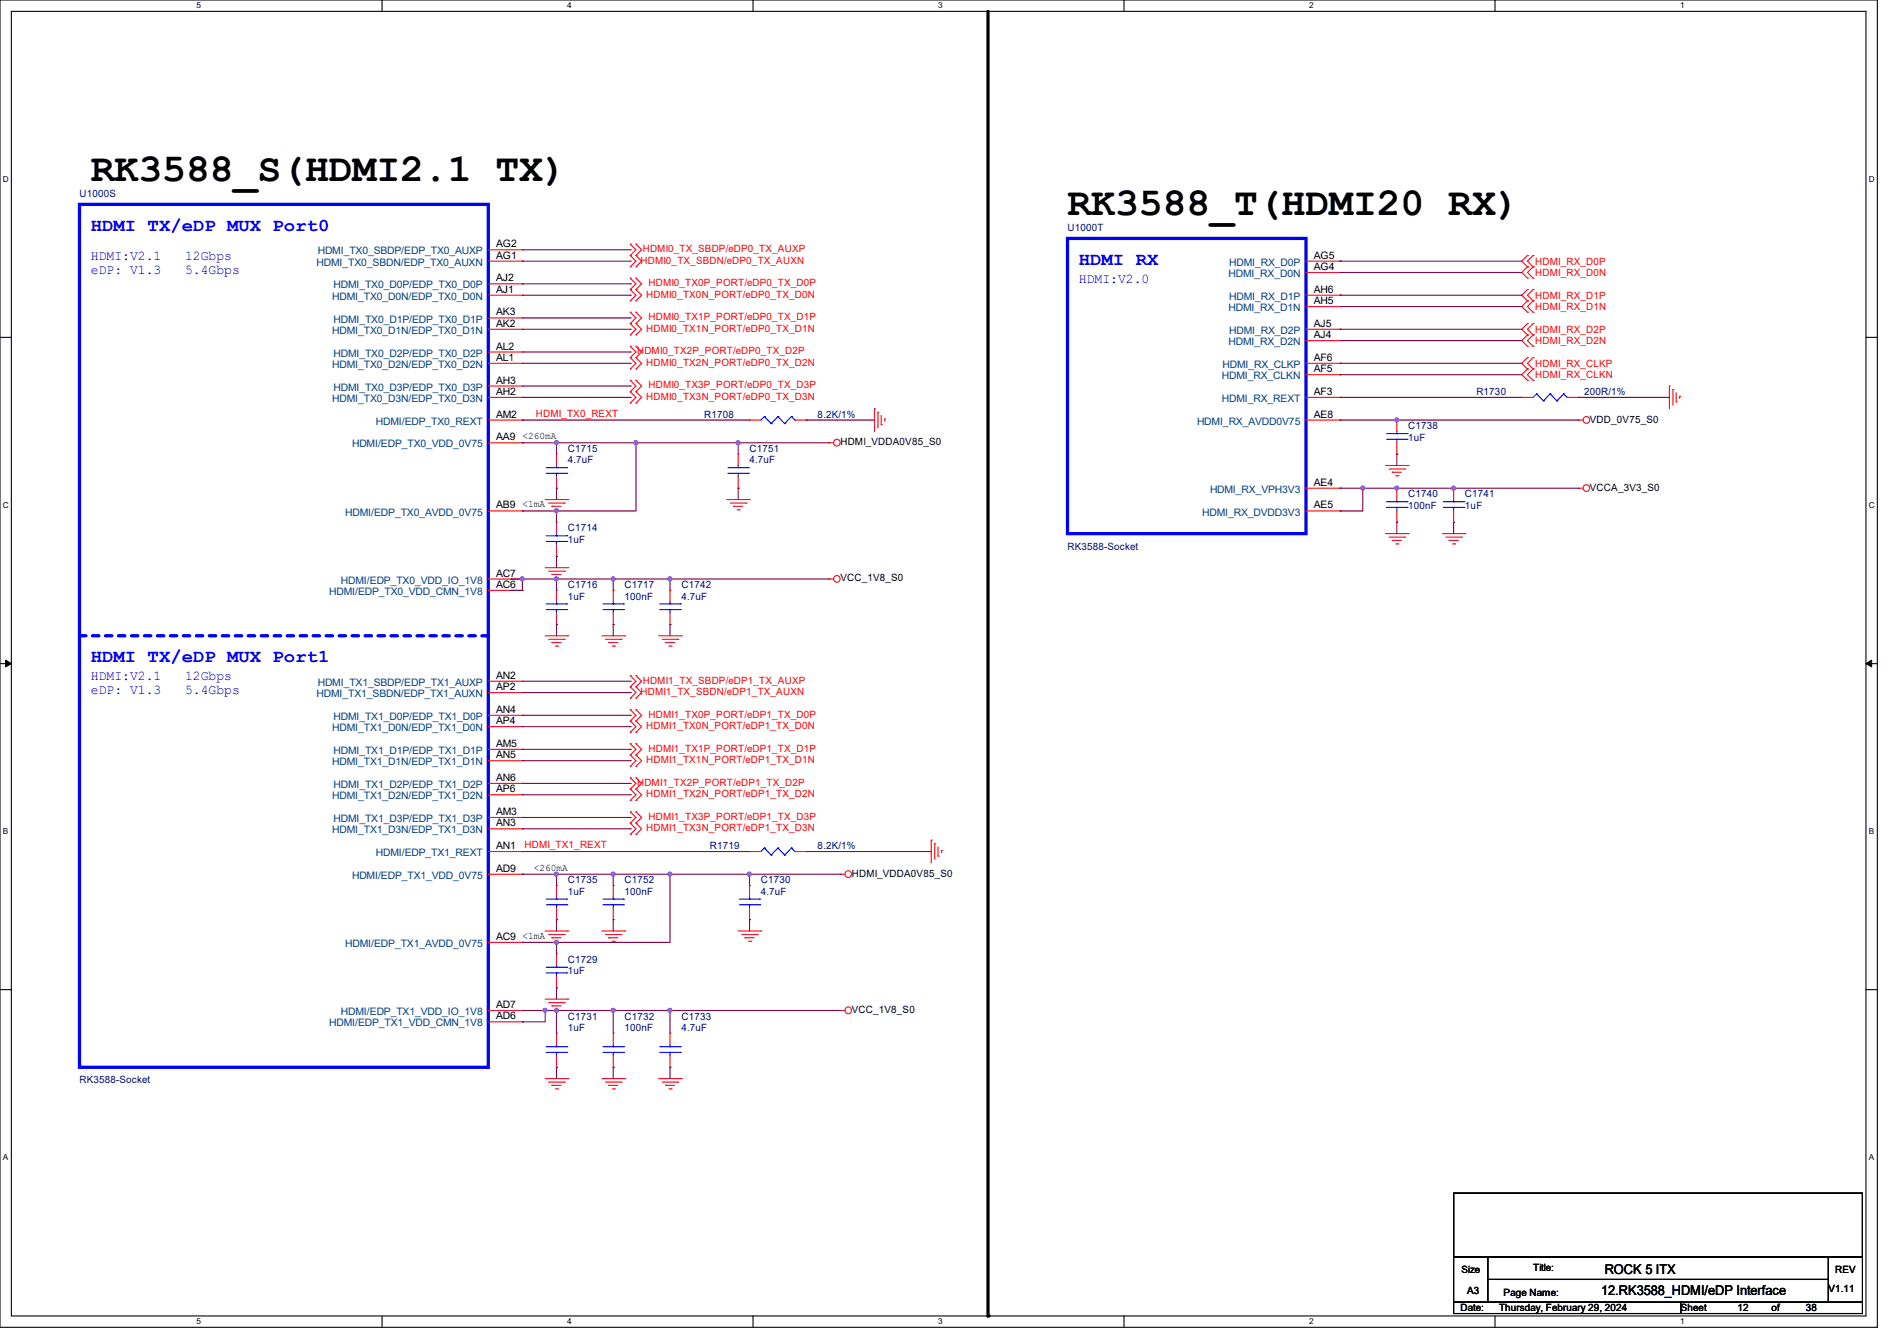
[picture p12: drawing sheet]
<svg xmlns="http://www.w3.org/2000/svg" width="297mm" height="210mm" viewBox="0 0 297 210" stroke-linecap="round" stroke-linejoin="round" font-family="sans-serif">
<g fill="none" stroke="#000" stroke-width=".17">
<path d="M0 0h293.9v207.9h-293.9zM1.8 1.8h290.3v204.3h-290.3zM59.8 0v1.8M117.9 0v1.8M176 0v1.8M234.1 0v1.8M0 52.8h1.8M292.1 52.8h1.8M0 103.9h1.8M292.1 103.9h1.8M0 155h1.8M292.1 155h1.8"/>
<path d="M227.6 186.9h64v9.9h-64zM227.6 196.8h5.3v7.1h-5.3zM232.9 196.8h53.4v3.6h-53.4zM286.3 196.8h5.3v7.1h-5.3zM59.8 206.1v1.8M117.9 206.1v1.8M176 206.1v1.8M227.6 203.9h35.5v1.8h-35.5zM232.9 200.4h53.4v3.5h-53.4zM234.1 206.1v1.8M263.1 203.9h28.5v1.8h-28.5z"/>
</g>
<path d="M.9 103.4l.9 .5-.9 .5zM292.1 103.9l.9-.5v1z" fill="#000"/>
<path d="M.9 103.4l.9 .5-.9 .5zM292.1 103.9l.9-.5v1z" fill="none" stroke="#000" stroke-width=".16"/>
<path d="M154.7 1.8v204.3" fill="none" stroke="#000" stroke-width=".51"/>
<circle cx="154.7" cy="206.1" r=".25" fill="#000"/>
<g fill="none" stroke="#f00" stroke-width=".17">
<path d="M98.7 38.2h.1M98.7 38.2l.9 .9-.9 .9M99.6 38.2h.1M99.6 38.2l.9 .9-.9 .9M98.7 40h.1M98.7 41.8h.1M98.7 43.6h.1M98.7 45.3h.1M98.7 47.1h.1M98.7 48.9h.1M98.7 50.7h.1M98.7 52.5h.1"/>
<path d="M98.7 54.2h.1M98.7 56h.1M98.7 57.8h.1M98.7 59.6h.1M98.7 40l.9 .9-.9 .9M98.7 43.6l.9 .8-.9 .9M98.7 45.3l.9 .9-.9 .9M98.7 48.9l.9 .9-.9 .9M98.7 50.7l.9 .9-.9 .9M98.7 54.2l.9 .9-.9 .9M98.7 56l.9 .9-.9 .9M98.7 59.6l.9 .9-.9 .8"/>
<path d="M99.6 40h.1M99.6 41.8h.1M99.6 43.6h.1M99.6 45.3h.1M99.6 47.1h.1M99.6 48.9h.1M99.6 50.7h.1M99.6 52.5h.1M99.6 54.2h.1M99.6 56h.1M99.6 57.8h.1M99.6 59.6h.1"/>
<path d="M99.6 40l.9 .9-.9 .9M99.6 43.6l.9 .8-.9 .9M99.6 45.3l.9 .9-.9 .9M99.6 48.9l.9 .9-.9 .9M99.6 50.7l.9 .9-.9 .9M99.6 54.2l.9 .9-.9 .9M99.6 56l.9 .9-.9 .9M99.6 59.6l.9 .9-.9 .8M239.1 40h.1M239.1 41.8h.1M239.1 43.6h.1M239.1 45.3h.1"/>
<path d="M239.1 47.1h.1M239.1 48.9h.1M239.1 50.7h.1M239.1 52.5h.1M239.1 54.2h.1M239.1 56h.1M239.1 57.8h.1M239.1 59.6h.1M239.1 40l-.8 .9 .8 .9M239.1 41.8l-.8 .9 .8 .9M239.1 45.3l-.8 .9 .8 .9M239.1 47.1l-.8 .9 .8 .9"/>
<path d="M239.1 50.7l-.8 .9 .8 .9M239.1 52.5l-.8 .8 .8 .9M239.1 56l-.8 .9 .8 .9M239.1 57.8l-.8 .9 .8 .9M240 41.8h.1M240 40h.1M240 43.6h.1M240 47.1h.1M240 45.3h.1M240 48.9h.1M240 52.5h.1M240 50.7h.1"/>
<path d="M240 54.2h.1M240 57.8h.1M240 56h.1M240 59.6h.1M240 40l-.9 .9 .9 .9M240 41.8l-.9 .9 .9 .9M240 45.3l-.9 .9 .9 .9M240 47.1l-.9 .9 .9 .9M240 50.7l-.9 .9 .9 .9M240 52.5l-.9 .8 .9 .9M240 56l-.9 .9 .9 .9M240 57.8l-.9 .9 .9 .9"/>
<path d="M85.3 78.2h3.6M85.9 78.8h2.4M86.4 79.3h.1M86.4 79.3h1.4M87 79.8h.3M87.3 79.8h.1M88.3 78.8h.1M88.9 78.2h.1M98.7 61.3h.1M98.7 63.1h.1M98.7 61.3l.9 .9-.9 .9M99.6 61.3h.1"/>
<path d="M99.6 63.1h.1M99.6 61.3l.9 .9-.9 .9M113.8 78.2h3.5M114.3 78.8h2.5M114.9 79.3h.1M114.9 79.3h1.4M115.4 79.8h.3M115.7 79.8h.1M116.8 78.8h.1M117.3 78.2h.1M129.8 69.3h.1M129.8 69.3h.7"/>
<path d="M136.9 64h.1M136.9 64v3.6M137.5 64.6h.1M137.5 64.6v2.4M138 66.5h.1M138 65.1v1.4M138.5 65.6h.1M138.5 65.6v.4M216.9 72.9h3.6M217.5 73.4h2.4M218 74h.1M218 74h1.4"/>
<path d="M218.5 74.5h.4M218.7 65.8h.1M218.7 71.1h.1M218.7 76.5h.1M218.7 65.8v1.8M218.7 69.3v1.8M218.7 76.5v1.7M218.9 74.5h.1M219.9 73.4h.1M220.5 72.9h.1M227.6 76.5h.1M227.6 76.5v1.7"/>
<path d="M238.3 62.2h.1M238.3 62.2h1.7M245.4 62.2h1.7M247.1 76.5h.1M247.1 65.8h.1M247.1 62.2h.1M247.1 76.5h.8M247.1 65.8h.8M261.4 60.5h.1M261.4 60.5v3.5M261.9 61h.1M261.9 61v2.5"/>
<path d="M262.4 62.9h.1M262.4 61.5v1.4M263 62.1h.1M263 62.1v.3M85.3 88.9h3.6M85.3 99.6h3.6M85.9 89.5h2.4M86.4 90h.1M86.4 90h1.4M87 90.5h.3M87.1 81.8h.1M87.1 87.1h.1"/>
<path d="M87.1 81.8v1.8M87.1 85.3v1.8M87.3 90.5h.1M88.3 89.5h.1M88.9 88.9h.1M88.9 99.6h.1M94.2 99.6h3.6M97.8 99.6h.1M103.1 99.6h3.6M104.9 92.5h.1M104.9 97.8h.1M104.9 92.5v1.7"/>
<path d="M104.9 96v1.8M106.7 99.6h.1M129.8 90.7h.1M129.8 90.7h.7M216.9 83.6h3.6M217.5 84.1h2.4M218 84.6h.1M218 84.6h1.4M218.5 85.2h.4M218.7 81.8h.1M218.7 80v1.8M218.9 85.2h.1"/>
<path d="M219.9 84.1h.1M220.5 83.6h.1M225.8 83.6h3.6M226.4 84.1h2.4M226.9 84.6h.1M226.9 84.6h1.4M227.4 85.2h.4M227.6 81.8h.1M227.6 80v1.8M227.8 85.2h.1M228.8 84.1h.1M229.4 83.6h.1"/>
<path d="M85.9 100.1h2.4M86.4 100.6h.1M86.4 100.6h1.4M87 101.2h.3M87.3 101.2h.1M88.3 100.1h.1M94.8 100.1h2.4M95.3 100.6h.1M95.3 100.6h1.4M95.8 101.2h.4M96.2 101.2h.1M97.2 100.1h.1"/>
<path d="M98.7 105.8h.1M98.7 107.6h.1M98.7 109.3h.1M98.7 111.1h.1M98.7 112.9h.1M98.7 114.7h.1M98.7 116.5h.1M98.7 118.2h.1M98.7 105.8l.9 .9-.9 .9M98.7 107.6l.9 .9-.9 .8M98.7 111.1l.9 .9-.9 .9M98.7 112.9l.9 .9-.9 .9"/>
<path d="M98.7 116.5l.9 .8-.9 .9M98.7 118.2l.9 .9-.9 .9M99.6 105.8h.1M99.6 107.6h.1M99.6 109.3h.1M99.6 111.1h.1M99.6 112.9h.1M99.6 114.7h.1M99.6 116.5h.1M99.6 118.2h.1M99.6 105.8l.9 .9-.9 .9M99.6 107.6l.9 .9-.9 .8"/>
<path d="M99.6 111.1l.9 .9-.9 .9M99.6 112.9l.9 .9-.9 .9M99.6 116.5l.9 .8-.9 .9M99.6 118.2l.9 .9-.9 .9M103.7 100.1h2.4M104.2 100.6h.1M104.2 100.6h1.4M104.7 101.2h.4M105.1 101.2h.1M106.1 100.1h.1M96 138.7h.1M96 138.7v1.8"/>
<path d="M98.7 120h.1M98.7 121.8h.1M98.7 123.6h.1M98.7 125.3h.1M98.7 127.1h.1M98.7 128.9h.1M98.7 130.7h.1M98.7 121.8l.9 .9-.9 .9M98.7 123.6l.9 .9-.9 .8M98.7 127.1l.9 .9-.9 .9M98.7 128.9l.9 .9-.9 .9M99.6 120h.1"/>
<path d="M99.6 121.8h.1M99.6 123.6h.1M99.6 125.3h.1M99.6 127.1h.1M99.6 128.9h.1M99.6 130.7h.1M99.6 121.8l.9 .9-.9 .9M99.6 123.6l.9 .9-.9 .8M99.6 127.1l.9 .9-.9 .9M99.6 128.9l.9 .9-.9 .9M117.3 133.3h.1M117.3 133.3h1.8"/>
<path d="M124.5 133.3h1.7M126.2 133.3h.1M131.6 136.9h.1M131.6 136.9h.7M145.8 131.6h.1M145.8 131.6v3.5M146.3 132.1h.1M146.3 132.1v2.5M146.9 134.1h.1M146.9 132.6v1.5M147.4 133.2h.1M147.4 133.2v.3"/>
<path d="M85.3 145.8h3.6M85.3 156.5h3.6M85.9 146.3h2.4M85.9 157h2.4M86.4 146.9h.1M86.4 157.5h.1M86.4 146.9h1.4M86.4 157.5h1.4M87 147.4h.3M87 158.1h.3M87.1 149.4h.1M87.1 154.7h.1"/>
<path d="M87.1 149.4v1.7M87.1 152.9v1.8M87.3 147.4h.1M87.3 158.1h.1M88.3 146.3h.1M88.3 157h.1M88.9 145.8h.1M88.9 156.5h.1M94.2 145.8h3.6M94.8 146.3h2.4M95.3 146.9h.1M95.3 146.9h1.4"/>
<path d="M95.8 147.4h.4M96 144h.1M96 142.2v1.8M96.2 147.4h.1M97.2 146.3h.1M97.8 145.8h.1M115.6 145.8h3.5M116.1 146.3h2.5M116.6 146.9h.1M116.6 146.9h1.5M117.2 147.4h.3M117.5 147.4h.1"/>
<path d="M118.6 146.3h.1M119.1 145.8h.1M131.6 158.2h.1M131.6 158.2h.7M85.3 168.9h3.6M85.9 169.5h2.4M86.4 170h.1M86.4 170h1.4M87 170.5h.3M87.1 161.8h.1M87.1 167.1h.1M87.1 161.8v1.8"/>
<path d="M87.1 165.4v1.7M87.3 170.5h.1M88.3 169.5h.1M88.9 168.9h.1M94.2 168.9h3.6M94.8 169.5h2.4M95.3 170h.1M95.3 170h1.4M95.8 170.5h.4M96.2 170.5h.1M97.2 169.5h.1M97.8 168.9h.1"/>
<path d="M103.1 168.9h3.6M103.7 169.5h2.4M104.2 170h.1M104.2 170h1.4M104.7 170.5h.4M105.1 170.5h.1M106.1 169.5h.1M106.7 168.9h.1"/>
<circle cx="131" cy="69.3" r=".52"/>
<circle cx="248.4" cy="76.4" r=".52"/>
<circle cx="248.4" cy="65.8" r=".52"/>
<circle cx="131" cy="90.7" r=".52"/>
<circle cx="132.8" cy="136.9" r=".52"/>
<circle cx="132.8" cy="158.2" r=".52"/>
</g>
<g fill="none" stroke="#00f" stroke-width=".17">
<path d="M217.1 68.8h3.2M217.1 67.9h3.2M217.1 79.5h3.2M217.1 78.6h3.2M218.7 67.9h.1M218.7 68.8h.1M218.7 78.6h.1M218.7 79.5h.1M218.7 67.6v.3M218.7 68.8v.5M218.7 78.2v.4M218.7 79.5v.5"/>
<path d="M220.3 68.8h.1M220.3 67.9h.1M220.3 79.5h.1M220.3 78.6h.1M226 79.5h3.2M226 78.6h3.2M227.6 78.6h.1M227.6 79.5h.1M227.6 78.2v.4M227.6 79.5v.5M229.2 79.5h.1M229.2 78.6h.1"/>
<path d="M240.6 61.7h.1M240.6 61.7l-.6 .5M240.6 61.7l1 1.1M241.6 62.8h.1M242.7 61.7h.1M242.7 61.7l-1.1 1.1M242.7 61.7l1.1 1.1M243.8 62.8h.1M244.8 61.7h.1M244.8 61.7l-1 1.1M244.8 61.7l.6 .5M245.4 62.2h.1"/>
<path d="M85.5 84.8h3.2M85.5 83.9h3.2M87.1 83.9h.1M87.1 84.8h.1M87.1 83.6v.3M87.1 84.8v.5M88.7 84.8h.1M88.7 83.9h.1M103.3 95.5h3.2M103.3 94.6h3.2M104.9 94.6h.1M104.9 95.5h.1"/>
<path d="M104.9 94.2v.4M104.9 95.5v.5M106.5 95.5h.1M106.5 94.6h.1M119.7 132.8h.1M119.7 132.8l-.6 .5M119.7 132.8l1 1.1M120.7 133.9h.1M121.8 132.8h.1M121.8 132.8l-1.1 1.1M121.8 132.8l1.1 1.1M122.9 133.9h.1"/>
<path d="M123.9 132.8h.1M123.9 132.8l-1 1.1M123.9 132.8l.6 .5M124.5 133.3h.1M85.5 152.4h3.2M85.5 151.5h3.2M87.1 151.5h.1M87.1 152.4h.1M87.1 151.1v.4M87.1 152.4v.5M88.7 152.4h.1M88.7 151.5h.1"/>
<path d="M94.4 141.7h3.2M94.4 140.8h3.2M96 140.8h.1M96 141.7h.1M96 140.5v.3M96 141.7v.5M97.6 141.7h.1M97.6 140.8h.1M85.5 164.8h3.2M85.5 163.9h3.2M87.1 163.9h.1M87.1 164.8h.1"/>
<path d="M87.1 163.6v.3M87.1 164.8v.6M88.7 164.8h.1M88.7 163.9h.1"/>
</g>
<path d="M12.4 32h64.1v135.1h-64.1z" fill="none" stroke="#00f" stroke-width=".51"/>
<path d="M76.5 99.6h-64.1" fill="none" stroke="#00f" stroke-width=".51" stroke-dasharray="1 1"/>
<circle cx="12.4" cy="99.6" r=".25" fill="#00f" stroke-dasharray="1 1"/>
<g fill="none" stroke="#f00" stroke-width=".17">
<path d="M76.5 39.1h5.3M81.8 39.1h.1M76.5 40.9h5.3M76.5 46.2h5.3M76.5 44.4h5.3M76.5 51.6h5.3M76.5 49.8h5.3M76.5 56.9h5.3M76.5 55.1h5.3M81.8 40.9h.1M81.8 46.2h.1M81.8 44.4h.1"/>
<path d="M81.8 51.6h.1M81.8 49.8h.1M81.8 56.9h.1M81.8 55.1h.1M204.5 40.9h5.3M204.5 46.2h5.3M204.5 51.6h5.3M204.5 56.9h5.3M204.5 58.7h5.3M204.5 42.7h5.3M204.5 48h5.3M204.5 53.3h5.3"/>
<path d="M209.8 58.7h.1M209.8 56.9h.1M209.8 42.7h.1M209.8 40.9h.1M209.8 48h.1M209.8 46.2h.1M209.8 53.3h.1M209.8 51.6h.1M76.5 69.3h5.3M76.5 62.2h5.3M76.5 60.5h5.3M76.5 65.8h5.3"/>
<path d="M81.8 69.3h.1M81.8 62.2h.1M81.8 60.5h.1M81.8 65.8h.1M87.1 71.1h.1M87.1 76.5h.1M87.1 71.1v1.8M87.1 74.7v1.8M115.6 71.1h.1M115.6 76.5h.1M115.6 71.1v1.8M115.6 74.7v1.8"/>
<path d="M117.3 65.8h.1M117.3 65.8h1.8M124.5 65.8h1.7M126.2 65.8h.1M204.5 62.2h5.3M204.5 65.8h5.3M204.5 76.5h5.3M209.8 76.5h.1M209.8 65.8h.1M209.8 62.2h.1M76.5 80h5.3M76.5 92.5h5.3"/>
<path d="M76.5 90.7h5.3M81.8 80h.1M81.8 92.5h.1M81.8 90.7h.1M87.1 92.5h.1M87.1 97.8h.1M87.1 92.5v1.7M87.1 96v1.8M96 92.5h.1M96 97.8h.1M96 92.5v1.7M96 96v1.8"/>
<path d="M204.5 80h5.3M209.8 80h.1M76.5 117.3h5.3M76.5 106.7h5.3M76.5 112h5.3M76.5 119.1h5.3M76.5 108.5h5.3M76.5 113.8h5.3M81.8 117.3h.1M81.8 106.7h.1M81.8 112h.1M81.8 119.1h.1"/>
<path d="M81.8 108.5h.1M81.8 113.8h.1M76.5 136.9h5.3M76.5 128h5.3M76.5 133.3h5.3M76.5 129.8h5.3M76.5 122.7h5.3M76.5 124.5h5.3M81.8 136.9h.1M81.8 128h.1M81.8 133.3h.1M81.8 129.8h.1"/>
<path d="M81.8 122.7h.1M81.8 124.5h.1M87.1 138.7h.1M87.1 138.7v1.8M117.3 138.7h.1M117.3 138.7v1.8M76.5 147.6h5.3M76.5 158.2h5.3M81.8 147.6h.1M81.8 158.2h.1M87.1 144h.1M87.1 142.2v1.8"/>
<path d="M117.3 144h.1M117.3 142.2v1.8M76.5 160h5.3M81.8 160h.1M96 161.8h.1M96 167.1h.1M96 161.8v1.8M96 165.4v1.7M104.9 161.8h.1M104.9 167.1h.1M104.9 161.8v1.8M104.9 165.4v1.7"/>
</g>
<g fill="none" stroke="#00f" stroke-width=".17">
<path d="M85.5 74.1h3.2M85.5 73.2h3.2M87.1 73.2h.1M87.1 74.1h.1M87.1 72.9v.3M87.1 74.1v.6M88.7 74.1h.1M88.7 73.2h.1M114 74.1h3.2M114 73.2h3.2M115.6 73.2h.1M115.6 74.1h.1"/>
<path d="M115.6 72.9v.3M115.6 74.1v.6M117.2 74.1h.1M117.2 73.2h.1M119.7 65.2h.1M119.7 65.2l-.6 .6M119.7 65.2l1 1.1M120.7 66.3h.1M121.8 65.2h.1M121.8 65.2l-1.1 1.1M121.8 65.2l1.1 1.1M122.9 66.3h.1"/>
<path d="M123.9 65.2h.1M123.9 65.2l-1 1.1M123.9 65.2l.6 .6M124.5 65.8h.1M85.5 95.5h3.2M85.5 94.6h3.2M87.1 94.6h.1M87.1 95.5h.1M87.1 94.2v.4M87.1 95.5v.5M88.7 95.5h.1M88.7 94.6h.1"/>
<path d="M94.4 95.5h3.2M94.4 94.6h3.2M96 94.6h.1M96 95.5h.1M96 94.2v.4M96 95.5v.5M97.6 95.5h.1M97.6 94.6h.1M85.5 141.7h3.2M85.5 140.8h3.2M87.1 140.8h.1M87.1 141.7h.1"/>
<path d="M87.1 140.5v.3M87.1 141.7v.5M88.7 141.7h.1M88.7 140.8h.1M115.7 141.7h3.3M115.7 140.8h3.3M117.3 140.8h.1M117.3 141.7h.1M117.3 140.5v.3M117.3 141.7v.5M119 141.7h.1M119 140.8h.1"/>
<path d="M94.4 164.8h3.2M94.4 163.9h3.2M96 163.9h.1M96 164.8h.1M96 163.6v.3M96 164.8v.6M97.6 164.8h.1M97.6 163.9h.1M103.3 164.8h3.2M103.3 163.9h3.2M104.9 163.9h.1M104.9 164.8h.1"/>
<path d="M104.9 163.6v.3M104.9 164.8v.6M106.5 164.8h.1M106.5 163.9h.1"/>
</g>
<path d="M167.1 37.3h37.4v46.3h-37.4z" fill="none" stroke="#00f" stroke-width=".51"/>
<path d="M104.9 90.7h.1M104.9 90.7h24.9" fill="none" stroke="#800040" stroke-width=".17"/>
<circle cx="104.9" cy="90.7" r=".32" fill="#f0f"/>
<circle cx="104.9" cy="90.7" r=".32" fill="none" stroke="#f0f" stroke-width=".17"/>
<path d="M126.2 65.8h.1M126.2 65.8h10.7M80 90.7h.1M80 90.7h7.1M81.8 90.7h.1" fill="none" stroke="#800040" stroke-width=".17"/>
<circle cx="81.8" cy="90.7" r=".32" fill="#f0f"/>
<circle cx="81.8" cy="90.7" r=".32" fill="none" stroke="#f0f" stroke-width=".17"/>
<path d="M85.3 158.2h.1M85.3 158.2h1.8" fill="none" stroke="#800040" stroke-width=".17"/>
<circle cx="85.3" cy="158.2" r=".32" fill="#f0f"/>
<circle cx="85.3" cy="158.2" r=".32" fill="none" stroke="#f0f" stroke-width=".17"/>
<g fill="none" stroke="#800040" stroke-width=".17">
<path d="M81.8 69.3h.1M81.8 69.3h5.3M87.1 76.5h.1M87.1 76.5v1.7M87.1 97.8h.1M87.1 87.1h.1M87.1 80h.1M87.1 90.7h.1M87.1 80v1.8M87.1 87.1v1.8M87.1 90.7v1.8M87.1 97.8v1.8"/>
<path d="M87.1 90.7h8.9M96 97.8h.1M96 97.8v1.8M104.9 97.8h.1M104.9 97.8v1.8M81.8 158.2h.1M81.8 158.2h3.5M85.3 158.2h.1M85.3 158.2v1.8h-3.5M96 158.2h.1M96 158.2h8.9M81.8 160h.1"/>
</g>
<circle cx="96" cy="90.7" r=".32" fill="#f0f"/>
<circle cx="96" cy="90.7" r=".32" fill="none" stroke="#f0f" stroke-width=".17"/>
<circle cx="87.1" cy="90.7" r=".32" fill="#f0f"/>
<circle cx="87.1" cy="90.7" r=".32" fill="none" stroke="#f0f" stroke-width=".17"/>
<g fill="none" stroke="#800040" stroke-width=".17">
<path d="M96 90.7h.1M96 90.7v1.8M96 90.7h8.9M104.9 90.7h.1M104.9 90.7v1.8M87.1 158.2h.1M87.1 158.2v3.6M87.1 158.2h8.9M87.1 167.1h.1M87.1 167.1v1.8M96 167.1h.1M96 167.1v1.8"/>
<path d="M104.9 167.1h.1M104.9 167.1v1.8"/>
</g>
<circle cx="96" cy="158.2" r=".32" fill="#f0f"/>
<circle cx="96" cy="158.2" r=".32" fill="none" stroke="#f0f" stroke-width=".17"/>
<circle cx="87.1" cy="158.2" r=".32" fill="#f0f"/>
<circle cx="87.1" cy="158.2" r=".32" fill="none" stroke="#f0f" stroke-width=".17"/>
<g fill="none" stroke="#800040" stroke-width=".17">
<path d="M81.8 65.8h.1M81.8 65.8h35.5M115.6 69.3h.1M115.6 69.3h14.2M80 92.5h.1M81.8 80h.1M81.8 90.7h.1M81.8 80h5.3M81.8 90.7v1.8h-1.8M87.1 136.9h.1M87.1 136.9v1.8M87.1 136.9h8.9"/>
<path d="M96 158.2h.1M96 158.2v3.6"/>
</g>
<circle cx="96" cy="136.9" r=".32" fill="#f0f"/>
<circle cx="96" cy="136.9" r=".32" fill="none" stroke="#f0f" stroke-width=".17"/>
<circle cx="87.1" cy="136.9" r=".32" fill="#f0f"/>
<circle cx="87.1" cy="136.9" r=".32" fill="none" stroke="#f0f" stroke-width=".17"/>
<g fill="none" stroke="#800040" stroke-width=".17">
<path d="M209.8 40.9h.1M209.8 51.6h.1M209.8 48h.1M209.8 46.2h.1M209.8 42.7h.1M209.8 58.7h.1M209.8 56.9h.1M209.8 53.3h.1M209.8 40.9h28.5M209.8 51.6h28.5M209.8 48h28.5M209.8 46.2h28.5"/>
<path d="M209.8 42.7h28.5M209.8 58.7h28.5M209.8 56.9h28.5M209.8 53.3h28.5M115.6 69.3h.1M115.6 76.5h.1M115.6 69.3v1.8M115.6 76.5v1.7M209.8 65.8h.1M209.8 62.2h.1M209.8 76.5h.1M209.8 65.8h8.9"/>
<path d="M209.8 76.5h17.8M209.8 62.2h28.5M213.4 76.5h.1M218.7 71.1h.1M218.7 76.5h.1M218.7 71.1v1.8M247.1 62.2h.1M247.1 62.2h14.3M209.8 80h.1M209.8 80h3.6M81.8 136.9h.1M81.8 133.3h.1"/>
<path d="M81.8 136.9h5.3M81.8 133.3h35.5M117.3 136.9h.1M117.3 136.9v1.8M126.2 133.3h.1M126.2 133.3h19.6M81.8 147.6h.1M81.8 147.6h5.3M87.1 144h.1M87.1 147.6h.1M87.1 154.7h.1M87.1 144v1.8"/>
<path d="M87.1 147.6v1.8M87.1 154.7v1.8M117.3 144h.1M117.3 144v1.8"/>
</g>
<circle cx="227.6" cy="76.4" r=".32" fill="#f0f"/>
<circle cx="227.6" cy="76.4" r=".32" fill="none" stroke="#f0f" stroke-width=".17"/>
<circle cx="218.7" cy="76.4" r=".32" fill="#f0f"/>
<circle cx="218.7" cy="76.4" r=".32" fill="none" stroke="#f0f" stroke-width=".17"/>
<path d="M213.4 76.5h.1M213.4 76.5v3.5" fill="none" stroke="#800040" stroke-width=".17"/>
<circle cx="213.3" cy="76.4" r=".32" fill="#f0f"/>
<circle cx="213.3" cy="76.4" r=".32" fill="none" stroke="#f0f" stroke-width=".17"/>
<path d="M87.1 69.3h.1M87.1 69.3v1.8M218.7 81.8h.1M218.7 81.8v1.8M227.6 81.8h.1M227.6 81.8v1.8M104.9 158.2h.1M104.9 158.2v3.6M104.9 158.2h26.7" fill="none" stroke="#800040" stroke-width=".17"/>
<circle cx="104.9" cy="158.2" r=".32" fill="#f0f"/>
<circle cx="104.9" cy="158.2" r=".32" fill="none" stroke="#f0f" stroke-width=".17"/>
<path d="M87.1 69.3h.1M87.1 69.3h12.5" fill="none" stroke="#800040" stroke-width=".17"/>
<circle cx="87.1" cy="69.3" r=".32" fill="#f0f"/>
<circle cx="87.1" cy="69.3" r=".32" fill="none" stroke="#f0f" stroke-width=".17"/>
<path d="M218.7 65.8h.1M218.7 65.8h28.4M117.3 136.9h.1M117.3 136.9h14.3" fill="none" stroke="#800040" stroke-width=".17"/>
<circle cx="218.7" cy="65.8" r=".32" fill="#f0f"/>
<circle cx="218.7" cy="65.8" r=".32" fill="none" stroke="#f0f" stroke-width=".17"/>
<path d="M227.6 76.5h.1M227.6 76.5h19.5M87.1 80h.1M87.1 80h12.5M96 136.9h.1M96 136.9v1.8M96 136.9h8.9M96 144h.1M96 144v1.8" fill="none" stroke="#800040" stroke-width=".17"/>
<circle cx="87.1" cy="80" r=".32" fill="#f0f"/>
<circle cx="87.1" cy="80" r=".32" fill="none" stroke="#f0f" stroke-width=".17"/>
<path d="M99.6 69.3h.1M99.6 69.3v10.7M99.6 69.3h16" fill="none" stroke="#800040" stroke-width=".17"/>
<circle cx="115.5" cy="69.3" r=".32" fill="#f0f"/>
<circle cx="115.5" cy="69.3" r=".32" fill="none" stroke="#f0f" stroke-width=".17"/>
<circle cx="99.5" cy="69.3" r=".32" fill="#f0f"/>
<circle cx="99.5" cy="69.3" r=".32" fill="none" stroke="#f0f" stroke-width=".17"/>
<path d="M87.1 147.6h.1M87.1 147.6h17.8" fill="none" stroke="#800040" stroke-width=".17"/>
<circle cx="87.1" cy="147.6" r=".32" fill="#f0f"/>
<circle cx="87.1" cy="147.6" r=".32" fill="none" stroke="#f0f" stroke-width=".17"/>
<path d="M104.9 136.9h.1M104.9 136.9v10.7M104.9 136.9h12.4" fill="none" stroke="#800040" stroke-width=".17"/>
<circle cx="117.3" cy="136.9" r=".32" fill="#f0f"/>
<circle cx="117.3" cy="136.9" r=".32" fill="none" stroke="#f0f" stroke-width=".17"/>
<circle cx="104.9" cy="136.9" r=".32" fill="#f0f"/>
<circle cx="104.9" cy="136.9" r=".32" fill="none" stroke="#f0f" stroke-width=".17"/>
<g fill="none" stroke="#800040" stroke-width=".17">
<path d="M81.8 39.1h16.9M98.7 39.1h.1M81.8 51.6h16.9M81.8 56.9h16.9M81.8 46.2h16.9M81.8 44.4h16.9M81.8 40.9h16.9M81.8 55.1h16.9M81.8 49.8h16.9M98.7 51.6h.1M98.7 56.9h.1M98.7 46.2h.1"/>
<path d="M98.7 44.4h.1M98.7 40.9h.1M98.7 55.1h.1M98.7 49.8h.1M81.8 62.2h16.9M81.8 60.5h16.9M98.7 62.2h.1M98.7 60.5h.1M81.8 119.1h16.9M81.8 108.5h16.9M81.8 117.3h16.9M81.8 106.7h16.9"/>
<path d="M81.8 112h16.9M81.8 113.8h16.9M98.7 119.1h.1M98.7 108.5h.1M98.7 117.3h.1M98.7 106.7h.1M98.7 112h.1M98.7 113.8h.1M81.8 122.7h16.9M81.8 124.5h16.9M81.8 128h16.9M81.8 129.8h16.9"/>
<path d="M98.7 122.7h.1M98.7 124.5h.1M98.7 128h.1M98.7 129.8h.1"/>
</g>
<circle cx="104.9" cy="90.7" r=".32" fill="#f0f"/>
<circle cx="104.9" cy="90.7" r=".32" fill="none" stroke="#f0f" stroke-width=".17"/>
<circle cx="81.8" cy="90.7" r=".32" fill="#f0f"/>
<circle cx="81.8" cy="90.7" r=".32" fill="none" stroke="#f0f" stroke-width=".17"/>
<circle cx="85.3" cy="158.2" r=".32" fill="#f0f"/>
<circle cx="85.3" cy="158.2" r=".32" fill="none" stroke="#f0f" stroke-width=".17"/>
<circle cx="96" cy="90.7" r=".32" fill="#f0f"/>
<circle cx="96" cy="90.7" r=".32" fill="none" stroke="#f0f" stroke-width=".17"/>
<circle cx="87.1" cy="90.7" r=".32" fill="#f0f"/>
<circle cx="87.1" cy="90.7" r=".32" fill="none" stroke="#f0f" stroke-width=".17"/>
<circle cx="96" cy="158.2" r=".32" fill="#f0f"/>
<circle cx="96" cy="158.2" r=".32" fill="none" stroke="#f0f" stroke-width=".17"/>
<circle cx="87.1" cy="158.2" r=".32" fill="#f0f"/>
<circle cx="87.1" cy="158.2" r=".32" fill="none" stroke="#f0f" stroke-width=".17"/>
<circle cx="96" cy="136.9" r=".32" fill="#f0f"/>
<circle cx="96" cy="136.9" r=".32" fill="none" stroke="#f0f" stroke-width=".17"/>
<circle cx="87.1" cy="136.9" r=".32" fill="#f0f"/>
<circle cx="87.1" cy="136.9" r=".32" fill="none" stroke="#f0f" stroke-width=".17"/>
<circle cx="227.6" cy="76.4" r=".32" fill="#f0f"/>
<circle cx="227.6" cy="76.4" r=".32" fill="none" stroke="#f0f" stroke-width=".17"/>
<circle cx="218.7" cy="76.4" r=".32" fill="#f0f"/>
<circle cx="218.7" cy="76.4" r=".32" fill="none" stroke="#f0f" stroke-width=".17"/>
<circle cx="213.3" cy="76.4" r=".32" fill="#f0f"/>
<circle cx="213.3" cy="76.4" r=".32" fill="none" stroke="#f0f" stroke-width=".17"/>
<circle cx="104.9" cy="158.2" r=".32" fill="#f0f"/>
<circle cx="104.9" cy="158.2" r=".32" fill="none" stroke="#f0f" stroke-width=".17"/>
<circle cx="87.1" cy="69.3" r=".32" fill="#f0f"/>
<circle cx="87.1" cy="69.3" r=".32" fill="none" stroke="#f0f" stroke-width=".17"/>
<circle cx="218.7" cy="65.8" r=".32" fill="#f0f"/>
<circle cx="218.7" cy="65.8" r=".32" fill="none" stroke="#f0f" stroke-width=".17"/>
<circle cx="87.1" cy="80" r=".32" fill="#f0f"/>
<circle cx="87.1" cy="80" r=".32" fill="none" stroke="#f0f" stroke-width=".17"/>
<circle cx="115.5" cy="69.3" r=".32" fill="#f0f"/>
<circle cx="115.5" cy="69.3" r=".32" fill="none" stroke="#f0f" stroke-width=".17"/>
<circle cx="99.5" cy="69.3" r=".32" fill="#f0f"/>
<circle cx="99.5" cy="69.3" r=".32" fill="none" stroke="#f0f" stroke-width=".17"/>
<circle cx="87.1" cy="147.6" r=".32" fill="#f0f"/>
<circle cx="87.1" cy="147.6" r=".32" fill="none" stroke="#f0f" stroke-width=".17"/>
<circle cx="117.3" cy="136.9" r=".32" fill="#f0f"/>
<circle cx="117.3" cy="136.9" r=".32" fill="none" stroke="#f0f" stroke-width=".17"/>
<circle cx="104.9" cy="136.9" r=".32" fill="#f0f"/>
<circle cx="104.9" cy="136.9" r=".32" fill="none" stroke="#f0f" stroke-width=".17"/>
<g font-size="6.2">
<text x="14.2" y="28.3">RK3588_S(HDMI2.1 TX)</text>
<text x="167.1" y="33.7">RK3588_T(HDMI20 RX)</text>
</g>
<g font-size="2.8" fill="#00f">
<text x="14.2" y="36.2">HDMI TX/eDP MUX Port0</text>
<text x="168.9" y="41.5">HDMI RX</text>
<text x="14.2" y="103.7">HDMI TX/eDP MUX Port1</text>
</g>
<g font-size="2.1" fill="#00f">
<text x="14.2" y="40.8">HDMI:V2.1</text>
<text x="29" y="40.8">12Gbps</text>
<text x="14.2" y="42.9">eDP: V1.3</text>
<text x="29" y="42.9">5.4Gbps</text>
<text x="168.9" y="44.3">HDMI:V2.0</text>
<text x="14.2" y="106.6">HDMI:V2.1</text>
<text x="29" y="106.6">12Gbps</text>
<text x="14.2" y="108.7">eDP: V1.3</text>
<text x="29" y="108.7">5.4Gbps</text>
</g>
<g font-size="2.1">
<text x="250.7" y="202.9">12.RK3588_HDMI/eDP IIInterface</text>
<text x="250.7" y="202.9">12.RK3588_HDMI/eDP nterface</text>
<text x="251.2" y="199.5">ROCK 5 ITX</text>
</g>
<g font-size="1.6" fill="#000080">
<text x="12.4" y="30.8">U1000S</text>
<text x="167.1" y="36.1">U1000T</text>
<text x="110.2" y="65.4">R1708</text>
<text x="128" y="65.4">8.2K/1%</text>
<text x="231.1" y="61.9">R1730</text>
<text x="248" y="61.9">200R/1%</text>
<text x="88.9" y="70.8">C1715</text>
<text x="117.3" y="70.8">C1751</text>
<text x="220.5" y="67.2">C1738</text>
<text x="220.5" y="69">1uF</text>
<text x="88.9" y="72.6">4.7uF</text>
<text x="117.3" y="72.6">4.7uF</text>
<text x="220.5" y="77.9">C1740</text>
<text x="229.4" y="77.9">C1741</text>
<text x="88.9" y="83.2">C1714</text>
<text x="220.5" y="79.7">100nF</text>
<text x="229.4" y="79.7">1uF</text>
<text x="88.9" y="85">1uF</text>
<text x="167.1" y="86.1">RK3588-Socket</text>
<text x="88.9" y="92.1">C1716</text>
<text x="88.9" y="93.9">1uF</text>
<text x="97.8" y="92.1">C1717</text>
<text x="97.8" y="93.9">100nF</text>
<text x="106.7" y="92.1">C1742</text>
<text x="106.7" y="93.9">4.7uF</text>
<text x="111.1" y="133">R1719</text>
<text x="128" y="133">8.2K/1%</text>
<text x="88.9" y="138.3">C1735</text>
<text x="88.9" y="140.1">1uF</text>
<text x="97.8" y="138.3">C1752</text>
<text x="97.8" y="140.1">100nF</text>
<text x="119.1" y="138.3">C1730</text>
<text x="119.1" y="140.1">4.7uF</text>
<text x="88.9" y="150.8">C1729</text>
<text x="88.9" y="152.6">1uF</text>
<text x="88.9" y="159.7">C1731</text>
<text x="88.9" y="161.5">1uF</text>
<text x="97.8" y="159.7">C1732</text>
<text x="97.8" y="161.5">100nF</text>
<text x="106.7" y="159.7">C1733</text>
<text x="106.7" y="161.5">4.7uF</text>
<text x="12.4" y="169.6">RK3588-Socket</text>
</g>
<g font-size="1.6" fill="#004080">
<text x="49.6" y="41.6">HDMI_TX0_SBDN/EDP_TX0_AUXN</text>
<text x="49.7" y="39.8">HDMI_TX0_SBDP/EDP_TX0_AUXP</text>
<text x="192.4" y="41.6">HDMI_RX_D0P</text>
<text x="52" y="46.9">HDMI_TX0_D0N/EDP_TX0_D0N</text>
<text x="52.2" y="45.2">HDMI_TX0_D0P/EDP_TX0_D0P</text>
<text x="192.4" y="43.4">HDMI_RX_D0N</text>
<text x="192.4" y="46.9">HDMI_RX_D1P</text>
<text x="52" y="52.3">HDMI_TX0_D1N/EDP_TX0_D1N</text>
<text x="52.2" y="50.5">HDMI_TX0_D1P/EDP_TX0_D1P</text>
<text x="192.4" y="48.7">HDMI_RX_D1N</text>
<text x="192.4" y="52.3">HDMI_RX_D2P</text>
<text x="52" y="57.6">HDMI_TX0_D2N/EDP_TX0_D2N</text>
<text x="52.2" y="55.8">HDMI_TX0_D2P/EDP_TX0_D2P</text>
<text x="191.3" y="59.4">HDMI_RX_CLKN</text>
<text x="191.4" y="57.6">HDMI_RX_CLKP</text>
<text x="192.4" y="54.1">HDMI_RX_D2N</text>
<text x="52" y="62.9">HDMI_TX0_D3N/EDP_TX0_D3N</text>
<text x="52.2" y="61.2">HDMI_TX0_D3P/EDP_TX0_D3P</text>
<text x="191.3" y="62.9">HDMI_RX_REXT</text>
<text x="55.1" y="70.1">HDMI/EDP_TX0_VDD_0V75</text>
<text x="58.8" y="66.5">HDMI/EDP_TX0_REXT</text>
<text x="187.4" y="66.5">HDMI_RX_AVDD0V75</text>
<text x="189.4" y="77.2">HDMI_RX_VPH3V3</text>
<text x="54.1" y="80.7">HDMI/EDP_TX0_AVDD_0V75</text>
<text x="188.2" y="80.7">HDMI_RX_DVDD3V3</text>
<text x="51.5" y="93.2">HDMI/EDP_TX0_VDD_CMN_1V8</text>
<text x="53.4" y="91.4">HDMI/EDP_TX0_VDD_IO_1V8</text>
<text x="49.7" y="107.4">HDMI_TX1_SBDP/EDP_TX1_AUXP</text>
<text x="49.6" y="109.2">HDMI_TX1_SBDN/EDP_TX1_AUXN</text>
<text x="52.2" y="112.7">HDMI_TX1_D0P/EDP_TX1_D0P</text>
<text x="52" y="119.8">HDMI_TX1_D1N/EDP_TX1_D1N</text>
<text x="52" y="114.5">HDMI_TX1_D0N/EDP_TX1_D0N</text>
<text x="52.2" y="118.1">HDMI_TX1_D1P/EDP_TX1_D1P</text>
<text x="52" y="125.2">HDMI_TX1_D2N/EDP_TX1_D2N</text>
<text x="52.2" y="123.4">HDMI_TX1_D2P/EDP_TX1_D2P</text>
<text x="52" y="130.5">HDMI_TX1_D3N/EDP_TX1_D3N</text>
<text x="52.2" y="128.7">HDMI_TX1_D3P/EDP_TX1_D3P</text>
<text x="55.1" y="137.6">HDMI/EDP_TX1_VDD_0V75</text>
<text x="58.8" y="134.1">HDMI/EDP_TX1_REXT</text>
<text x="54.1" y="148.3">HDMI/EDP_TX1_AVDD_0V75</text>
<text x="51.5" y="160.7">HDMI/EDP_TX1_VDD_CMN_1V8</text>
<text x="53.4" y="159">HDMI/EDP_TX1_VDD_IO_1V8</text>
</g>
<g font-size="1.6">
<text x="77.7" y="40.5">AG1</text>
<text x="77.7" y="38.7">AG2</text>
<text x="205.7" y="40.5">AG5</text>
<text x="77.7" y="45.8">AJ1</text>
<text x="77.7" y="44.1">AJ2</text>
<text x="205.7" y="42.3">AG4</text>
<text x="205.7" y="47.6">AH5</text>
<text x="205.7" y="45.8">AH6</text>
<text x="77.7" y="51.2">AK2</text>
<text x="77.7" y="49.4">AK3</text>
<text x="205.7" y="53">AJ4</text>
<text x="205.7" y="51.2">AJ5</text>
<text x="77.7" y="56.5">AL1</text>
<text x="77.7" y="54.7">AL2</text>
<text x="205.7" y="58.3">AF5</text>
<text x="205.7" y="56.5">AF6</text>
<text x="77.7" y="61.8">AH2</text>
<text x="77.7" y="60.1">AH3</text>
<text x="77.7" y="65.4">AM2</text>
<text x="205.7" y="65.4">AE8</text>
<text x="205.7" y="61.8">AF3</text>
<text x="77.7" y="69">AA9 &lt;260mA</text>
<text x="131.6" y="69.7">HDMI_VDDA0V85_S0</text>
<text x="248.9" y="66.2">VDD_0V75_S0</text>
<text x="205.7" y="76.1">AE4</text>
<text x="248.9" y="76.8">VCCA_3V3_S0</text>
<text x="77.7" y="79.6">AB9 &lt;1mA</text>
<text x="205.7" y="79.6">AE5</text>
<text x="77.7" y="92.1">AC6</text>
<text x="77.7" y="90.3">AC7</text>
<text x="131.6" y="91.1">VCC_1V8_S0</text>
<text x="77.7" y="106.3">AN2</text>
<text x="77.7" y="111.6">AN4</text>
<text x="77.7" y="108.1">AP2</text>
<text x="77.7" y="113.4">AP4</text>
<text x="77.7" y="117">AM5</text>
<text x="77.7" y="118.7">AN5</text>
<text x="77.7" y="122.3">AN6</text>
<text x="77.7" y="124.1">AP6</text>
<text x="77.7" y="127.6">AM3</text>
<text x="77.7" y="129.4">AN3</text>
<text x="77.7" y="136.5">AD9</text>
<text x="77.7" y="133">AN1</text>
<text x="83.6" y="136.4">&lt;260mA</text>
<text x="133.3" y="137.3">HDMI_VDDA0V85_S0</text>
<text x="77.7" y="147.2">AC9 &lt;1mA</text>
<text x="77.7" y="159.6">AD6</text>
<text x="77.7" y="157.9">AD7</text>
<text x="133.3" y="158.6">VCC_1V8_S0</text>
<text x="228.8" y="199.3">Size</text>
<text x="229.7" y="202.7">A3</text>
<text x="235.4" y="202.9">Page Name:</text>
<text x="240" y="199">Title:</text>
<text x="286.3" y="202.4">V1.11</text>
<text x="287.3" y="199.3">REV</text>
<text x="228.6" y="205.4">Date:</text>
<text x="234.7" y="205.4">Thursday, February 29, 2024</text>
<text x="263.1" y="205.4">Sheet</text>
<text x="272" y="205.4">12</text>
<text x="277.4" y="205.4">of</text>
<text x="282.7" y="205.4">38</text>
</g>
<g font-size="1.6" fill="#f00">
<text x="100.3" y="41.3">HDMI0_TX_SBDN/eDP0_TX_AUXN</text>
<text x="100.6" y="39.5">HDMI0_TX_SBDP/eDP0_TX_AUXP</text>
<text x="240.4" y="41.4">HDMI_RX_D0P</text>
<text x="101.2" y="46.6">HDMI0_TX0N_PORT/eDP0_TX_D0N</text>
<text x="101.5" y="44.8">HDMI0_TX0P_PORT/eDP0_TX_D0P</text>
<text x="240.4" y="43.2">HDMI_RX_D0N</text>
<text x="240.4" y="46.8">HDMI_RX_D1P</text>
<text x="101.2" y="51.9">HDMI0_TX1N_PORT/eDP0_TX_D1N</text>
<text x="101.5" y="50.2">HDMI0_TX1P_PORT/eDP0_TX_D1P</text>
<text x="240.4" y="48.6">HDMI_RX_D1N</text>
<text x="240.4" y="52.1">HDMI_RX_D2P</text>
<text x="240.4" y="53.9">HDMI_RX_D2N</text>
<text x="99.7" y="55.5">HDMI0_TX2P_PORT/eDP0_TX_D2P</text>
<text x="101.2" y="57.3">HDMI0_TX2N_PORT/eDP0_TX_D2N</text>
<text x="240.4" y="57.4">HDMI_RX_CLKP</text>
<text x="240.4" y="59.2">HDMI_RX_CLKN</text>
<text x="83.9" y="65.2">HDMI_TX0_REXT</text>
<text x="101.2" y="62.6">HDMI0_TX3N_PORT/eDP0_TX_D3N</text>
<text x="101.5" y="60.8">HDMI0_TX3P_PORT/eDP0_TX_D3P</text>
<text x="100.6" y="107.1">HDMI1_TX_SBDP/eDP1_TX_AUXP</text>
<text x="100.3" y="108.8">HDMI1_TX_SBDN/eDP1_TX_AUXN</text>
<text x="101.5" y="112.4">HDMI1_TX0P_PORT/eDP1_TX_D0P</text>
<text x="101.2" y="114.2">HDMI1_TX0N_PORT/eDP1_TX_D0N</text>
<text x="101.2" y="119.5">HDMI1_TX1N_PORT/eDP1_TX_D1N</text>
<text x="101.5" y="117.7">HDMI1_TX1P_PORT/eDP1_TX_D1P</text>
<text x="99.7" y="123.1">HDMI1_TX2P_PORT/eDP1_TX_D2P</text>
<text x="101.2" y="124.8">HDMI1_TX2N_PORT/eDP1_TX_D2N</text>
<text x="101.2" y="130.2">HDMI1_TX3N_PORT/eDP1_TX_D3N</text>
<text x="101.5" y="128.4">HDMI1_TX3P_PORT/eDP1_TX_D3P</text>
<text x="82.1" y="132.8">HDMI_TX1_REXT</text>
</g>
<g font-size="1.3">
<text x="30.8" y="1.3">5</text>
<text x="88.8" y="1.3">4</text>
<text x="146.9" y="1.3">3</text>
<text x="205" y="1.3">2</text>
<text x="263.1" y="1.3">1</text>
<text x=".5" y="28.4">D</text>
<text x="292.6" y="28.4">D</text>
<text x=".5" y="79.5">C</text>
<text x="292.6" y="79.5">C</text>
<text x=".5" y="130.6">B</text>
<text x="292.6" y="130.6">B</text>
<text x=".5" y="181.7">A</text>
<text x="292.6" y="181.7">A</text>
<text x="30.8" y="207.4">5</text>
<text x="88.8" y="207.4">4</text>
<text x="146.9" y="207.4">3</text>
<text x="205" y="207.4">2</text>
<text x="263.1" y="207.4">1</text>
</g>
</svg>
